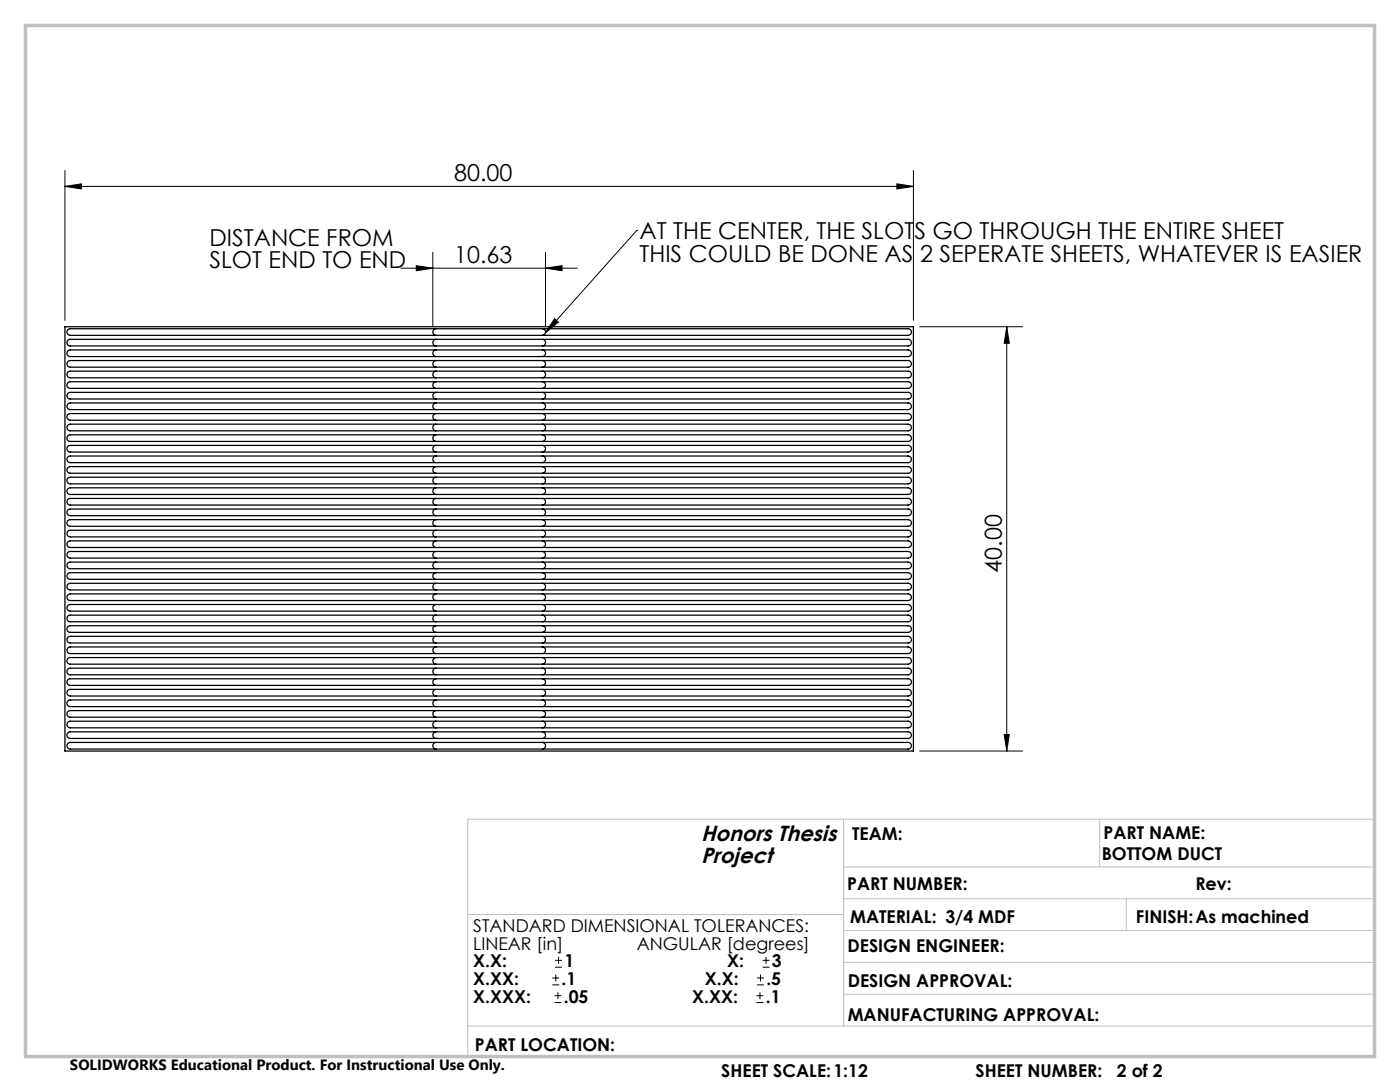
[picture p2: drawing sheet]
<svg xmlns="http://www.w3.org/2000/svg" width="279mm" height="216mm" viewBox="0 0 279 216" stroke-linecap="round" stroke-linejoin="round" font-family="sans-serif">
<g fill="none" stroke="#000" stroke-width=".25">
<path d="M13 65.2h169.3v84.7h-169.3zM13.6 65.7l.4-.1h167.2a.66 .66 0 0 1 .7 .7 .66 .66 0 0 1-.7 .6h-167.2a.66 .66 0 0 1-.6-.4 .66 .66 0 0 1 .2-.8zM13.6 67.9l.4-.2h167.2a.66 .66 0 0 1 .7 .7 .66 .66 0 0 1-.7 .6h-167.2a.66 .66 0 0 1-.6-.4 .66 .66 0 0 1 .2-.7zM13.6 70l.4-.2h167.2a.66 .66 0 0 1 .7 .7 .66 .66 0 0 1-.7 .6h-167.2a.66 .66 0 0 1-.6-.4 .66 .66 0 0 1 .2-.7zM13.6 72.1l.4-.2h167.2a.66 .66 0 0 1 .7 .7 .66 .66 0 0 1-.7 .7h-167.2a.66 .66 0 0 1-.6-.5 .66 .66 0 0 1 .2-.7zM13.6 74.2l.4-.1h167.2a.66 .66 0 0 1 .7 .6 .66 .66 0 0 1-.7 .7h-167.2a.66 .66 0 0 1-.6-.5 .66 .66 0 0 1 .2-.7zM13.6 76.3l.4-.1h167.2a.66 .66 0 0 1 .7 .6 .66 .66 0 0 1-.7 .7h-167.2a.66 .66 0 0 1-.6-.4 .66 .66 0 0 1 .2-.8zM13.6 78.4l.4-.1h167.2a.66 .66 0 0 1 .7 .7 .66 .66 0 0 1-.7 .6h-167.2a.66 .66 0 0 1-.6-.4 .66 .66 0 0 1 .2-.8zM87 65.6a.66 .66 0 0 0-.6 .7 .66 .66 0 0 0 .6 .6M87 67.7a.66 .66 0 0 0-.6 .7 .66 .66 0 0 0 .6 .6M87 69.8a.66 .66 0 0 0-.6 .7 .66 .66 0 0 0 .6 .6M87 71.9a.66 .66 0 0 0-.6 .7 .66 .66 0 0 0 .6 .7"/>
<path d="M87 74.1a.66 .66 0 0 0-.6 .6 .66 .66 0 0 0 .6 .7M87 76.2a.66 .66 0 0 0-.6 .6 .66 .66 0 0 0 .6 .7M87 78.3a.66 .66 0 0 0-.6 .7 .66 .66 0 0 0 .6 .6M108.2 71.9a.66 .66 0 0 1 .7 .7 .66 .66 0 0 1-.7 .7M108.2 76.2a.66 .66 0 0 1 .7 .6 .66 .66 0 0 1-.7 .7M108.2 69.8a.66 .66 0 0 1 .7 .7 .66 .66 0 0 1-.7 .6M108.2 67.7a.66 .66 0 0 1 .7 .7 .66 .66 0 0 1-.7 .6M108.2 74.1a.66 .66 0 0 1 .7 .6 .66 .66 0 0 1-.7 .7M108.2 78.3a.66 .66 0 0 1 .7 .7 .66 .66 0 0 1-.7 .6M108.2 65.6a.66 .66 0 0 1 .7 .7 .66 .66 0 0 1-.7 .6M13.6 80.6l.4-.2h167.2a.66 .66 0 0 1 .7 .7 .66 .66 0 0 1-.7 .6h-167.2a.66 .66 0 0 1-.6-.4 .66 .66 0 0 1 .2-.7zM13.6 82.7l.4-.2h167.2a.66 .66 0 0 1 .7 .7 .66 .66 0 0 1-.7 .6h-167.2a.66 .66 0 0 1-.6-.4 .66 .66 0 0 1 .2-.7z"/>
<path d="M13.6 84.8l.4-.2h167.2a.66 .66 0 0 1 .7 .7 .66 .66 0 0 1-.7 .7h-167.2a.66 .66 0 0 1-.6-.5 .66 .66 0 0 1 .2-.7zM13.6 86.9l.4-.1h167.2a.66 .66 0 0 1 .7 .6 .66 .66 0 0 1-.7 .7h-167.2a.66 .66 0 0 1-.6-.5 .66 .66 0 0 1 .2-.7zM13.6 89l.4-.1h167.2a.66 .66 0 0 1 .7 .6 .66 .66 0 0 1-.7 .7h-167.2a.66 .66 0 0 1-.6-.4 .66 .66 0 0 1 .2-.8zM13.6 91.1l.4-.1h167.2a.66 .66 0 0 1 .7 .7 .66 .66 0 0 1-.7 .6h-167.2a.66 .66 0 0 1-.6-.4 .66 .66 0 0 1 .2-.8zM13.6 93.3l.4-.2h167.2a.66 .66 0 0 1 .7 .7 .66 .66 0 0 1-.7 .6h-167.2a.66 .66 0 0 1-.6-.4 .66 .66 0 0 1 .2-.7zM13.6 95.4l.4-.2h167.2a.66 .66 0 0 1 .7 .7 .66 .66 0 0 1-.7 .6h-167.2a.66 .66 0 0 1-.6-.4 .66 .66 0 0 1 .2-.7zM13.6 97.5l.4-.2h167.2a.66 .66 0 0 1 .7 .7 .66 .66 0 0 1-.7 .7h-167.2a.66 .66 0 0 1-.6-.5 .66 .66 0 0 1 .2-.7zM13.6 99.6l.4-.1h167.2a.66 .66 0 0 1 .7 .6 .66 .66 0 0 1-.7 .7h-167.2a.66 .66 0 0 1-.6-.5 .66 .66 0 0 1 .2-.7zM87 80.4a.66 .66 0 0 0-.6 .7 .66 .66 0 0 0 .6 .6M87 82.5a.66 .66 0 0 0-.6 .7 .66 .66 0 0 0 .6 .6M87 84.6a.66 .66 0 0 0-.6 .7 .66 .66 0 0 0 .6 .7M87 86.8a.66 .66 0 0 0-.6 .6 .66 .66 0 0 0 .6 .7"/>
<path d="M87 88.9a.66 .66 0 0 0-.6 .6 .66 .66 0 0 0 .6 .7M87 91a.66 .66 0 0 0-.6 .7 .66 .66 0 0 0 .6 .6M87 93.1a.66 .66 0 0 0-.6 .7 .66 .66 0 0 0 .6 .6M87 95.2a.66 .66 0 0 0-.6 .7 .66 .66 0 0 0 .6 .6M87 97.3a.66 .66 0 0 0-.6 .7 .66 .66 0 0 0 .6 .7M87 99.5a.66 .66 0 0 0-.6 .6 .66 .66 0 0 0 .6 .7M108.2 80.4a.66 .66 0 0 1 .7 .7 .66 .66 0 0 1-.7 .6M108.2 91a.66 .66 0 0 1 .7 .7 .66 .66 0 0 1-.7 .6M108.2 82.5a.66 .66 0 0 1 .7 .7 .66 .66 0 0 1-.7 .6M108.2 86.8a.66 .66 0 0 1 .7 .6 .66 .66 0 0 1-.7 .7M108.2 93.1a.66 .66 0 0 1 .7 .7 .66 .66 0 0 1-.7 .6M108.2 97.3a.66 .66 0 0 1 .7 .7 .66 .66 0 0 1-.7 .7"/>
<path d="M108.2 84.6a.66 .66 0 0 1 .7 .7 .66 .66 0 0 1-.7 .7M108.2 88.9a.66 .66 0 0 1 .7 .6 .66 .66 0 0 1-.7 .7M108.2 95.2a.66 .66 0 0 1 .7 .7 .66 .66 0 0 1-.7 .6M108.2 99.5a.66 .66 0 0 1 .7 .6 .66 .66 0 0 1-.7 .7M13.5 112.4l.5-.2h167.2a.66 .66 0 0 1 .7 .6 .66 .66 0 0 1-.7 .7h-167.2a.66 .66 0 0 1-.6-.4 .66 .66 0 0 1 .1-.7zM13.5 114.5l.5-.2h167.2a.66 .66 0 0 1 .7 .6 .66 .66 0 0 1-.7 .7h-167.2a.66 .66 0 0 1-.6-.4 .66 .66 0 0 1 .1-.7zM13.5 118.8l.5-.3h167.2a.66 .66 0 0 1 .7 .7 .66 .66 0 0 1-.7 .6h-167.2a.66 .66 0 0 1-.6-.3 .66 .66 0 0 1 .1-.7zM13.5 116.6l.5-.2h167.2a.66 .66 0 0 1 .7 .7 .66 .66 0 0 1-.7 .6h-167.2a.66 .66 0 0 1-.6-.4 .66 .66 0 0 1 .1-.7zM13.6 101.7l.4-.1h167.2a.66 .66 0 0 1 .7 .6 .66 .66 0 0 1-.7 .7h-167.2a.66 .66 0 0 1-.6-.4 .66 .66 0 0 1 .2-.8zM13.6 103.8l.4-.1h167.2a.66 .66 0 0 1 .7 .7 .66 .66 0 0 1-.7 .6h-167.2a.66 .66 0 0 1-.6-.4 .66 .66 0 0 1 .2-.8zM13.6 106l.4-.2h167.2a.66 .66 0 0 1 .7 .7 .66 .66 0 0 1-.7 .6h-167.2a.66 .66 0 0 1-.6-.4 .66 .66 0 0 1 .2-.7zM13.6 108.1l.4-.2h167.2a.66 .66 0 0 1 .7 .7 .66 .66 0 0 1-.7 .6h-167.2a.66 .66 0 0 1-.6-.4 .66 .66 0 0 1 .2-.7z"/>
<path d="M13.6 110.2l.4-.2h167.2a.66 .66 0 0 1 .7 .7 .66 .66 0 0 1-.7 .7h-167.2a.66 .66 0 0 1-.6-.5 .66 .66 0 0 1 .2-.7zM87 114.3a.66 .66 0 0 0-.6 .6 .66 .66 0 0 0 .6 .7M87 116.4a.66 .66 0 0 0-.6 .7 .66 .66 0 0 0 .6 .6M87 118.5a.66 .66 0 0 0-.6 .7 .66 .66 0 0 0 .6 .6M87 101.6a.66 .66 0 0 0-.6 .6 .66 .66 0 0 0 .6 .7M87 103.7a.66 .66 0 0 0-.6 .7 .66 .66 0 0 0 .6 .6M87 105.8a.66 .66 0 0 0-.6 .7 .66 .66 0 0 0 .6 .6M87 107.9a.66 .66 0 0 0-.6 .7 .66 .66 0 0 0 .6 .6M87 110a.66 .66 0 0 0-.6 .7 .66 .66 0 0 0 .6 .7M87 112.2a.66 .66 0 0 0-.6 .6 .66 .66 0 0 0 .6 .7M108.2 101.6a.66 .66 0 0 1 .7 .6 .66 .66 0 0 1-.7 .7M108.2 112.2a.66 .66 0 0 1 .7 .6 .66 .66 0 0 1-.7 .7"/>
<path d="M108.2 103.7a.66 .66 0 0 1 .7 .7 .66 .66 0 0 1-.7 .6M108.2 107.9a.66 .66 0 0 1 .7 .7 .66 .66 0 0 1-.7 .6M108.2 114.3a.66 .66 0 0 1 .7 .6 .66 .66 0 0 1-.7 .7M108.2 118.5a.66 .66 0 0 1 .7 .7 .66 .66 0 0 1-.7 .6M108.2 105.8a.66 .66 0 0 1 .7 .7 .66 .66 0 0 1-.7 .6M108.2 110a.66 .66 0 0 1 .7 .7 .66 .66 0 0 1-.7 .7M108.2 116.4a.66 .66 0 0 1 .7 .7 .66 .66 0 0 1-.7 .6M13.5 131.5l.5-.3h167.2a.66 .66 0 0 1 .7 .7 .66 .66 0 0 1-.7 .6h-167.2a.66 .66 0 0 1-.6-.3 .66 .66 0 0 1 .1-.7zM13.5 133.6l.5-.3h167.2a.66 .66 0 0 1 .7 .7 .66 .66 0 0 1-.7 .6h-167.2a.66 .66 0 0 1-.6-.3 .66 .66 0 0 1 .1-.7zM13.5 135.7l.5-.3h167.2a.66 .66 0 0 1 .7 .7 .66 .66 0 0 1-.7 .7h-167.2a.66 .66 0 0 1-.6-.4 .66 .66 0 0 1 .1-.7zM13.5 137.8l.5-.2h167.2a.66 .66 0 0 1 .7 .6 .66 .66 0 0 1-.7 .7h-167.2a.66 .66 0 0 1-.6-.4 .66 .66 0 0 1 .1-.7zM13.5 129.3l.5-.2h167.2a.66 .66 0 0 1 .7 .7 .66 .66 0 0 1-.7 .6h-167.2a.66 .66 0 0 1-.6-.4 .66 .66 0 0 1 .1-.7z"/>
<path d="M13.5 127.2l.5-.2h167.2a.66 .66 0 0 1 .7 .6 .66 .66 0 0 1-.7 .7h-167.2a.66 .66 0 0 1-.6-.4 .66 .66 0 0 1 .1-.7zM13.5 125.1l.5-.2h167.2a.66 .66 0 0 1 .7 .6 .66 .66 0 0 1-.7 .7h-167.2a.66 .66 0 0 1-.6-.4 .66 .66 0 0 1 .1-.7zM13.5 123l.5-.3h167.2a.66 .66 0 0 1 .7 .7 .66 .66 0 0 1-.7 .7h-167.2a.66 .66 0 0 1-.6-.4 .66 .66 0 0 1 .1-.7zM13.5 120.9l.5-.3h167.2a.66 .66 0 0 1 .7 .7 .66 .66 0 0 1-.7 .6h-167.2a.66 .66 0 0 1-.6-.3 .66 .66 0 0 1 .1-.7zM13.6 139.8l.4-.1h167.2a.66 .66 0 0 1 .7 .6 .66 .66 0 0 1-.7 .7h-167.2a.66 .66 0 0 1-.6-.4 .66 .66 0 0 1 .2-.8zM87 120.6a.66 .66 0 0 0-.6 .7 .66 .66 0 0 0 .6 .6M87 122.7a.66 .66 0 0 0-.6 .7 .66 .66 0 0 0 .6 .7M87 124.9a.66 .66 0 0 0-.6 .6 .66 .66 0 0 0 .6 .7M87 127a.66 .66 0 0 0-.6 .6 .66 .66 0 0 0 .6 .7M87 129.1a.66 .66 0 0 0-.6 .7 .66 .66 0 0 0 .6 .6M87 131.2a.66 .66 0 0 0-.6 .7 .66 .66 0 0 0 .6 .6M87 133.3a.66 .66 0 0 0-.6 .7 .66 .66 0 0 0 .6 .6"/>
<path d="M87 135.4a.66 .66 0 0 0-.6 .7 .66 .66 0 0 0 .6 .7M87 137.6a.66 .66 0 0 0-.6 .6 .66 .66 0 0 0 .6 .7M87 139.7a.66 .66 0 0 0-.6 .6 .66 .66 0 0 0 .6 .7M108.2 122.7a.66 .66 0 0 1 .7 .7 .66 .66 0 0 1-.7 .7M108.2 133.3a.66 .66 0 0 1 .7 .7 .66 .66 0 0 1-.7 .6M108.2 124.9a.66 .66 0 0 1 .7 .6 .66 .66 0 0 1-.7 .7M108.2 129.1a.66 .66 0 0 1 .7 .7 .66 .66 0 0 1-.7 .6M108.2 135.4a.66 .66 0 0 1 .7 .7 .66 .66 0 0 1-.7 .7M108.2 139.7a.66 .66 0 0 1 .7 .6 .66 .66 0 0 1-.7 .7M108.2 120.6a.66 .66 0 0 1 .7 .7 .66 .66 0 0 1-.7 .6M108.2 127a.66 .66 0 0 1 .7 .6 .66 .66 0 0 1-.7 .7M108.2 131.2a.66 .66 0 0 1 .7 .7 .66 .66 0 0 1-.7 .6"/>
<path d="M108.2 137.6a.66 .66 0 0 1 .7 .6 .66 .66 0 0 1-.7 .7M13.5 142l.5-.2h167.2a.66 .66 0 0 1 .7 .7 .66 .66 0 0 1-.7 .6h-167.2a.66 .66 0 0 1-.6-.4 .66 .66 0 0 1 .1-.7zM13.5 144.2l.5-.3h167.2a.66 .66 0 0 1 .7 .7 .66 .66 0 0 1-.7 .6h-167.2a.66 .66 0 0 1-.6-.3 .66 .66 0 0 1 .1-.7zM13.5 146.3l.5-.3h167.2a.66 .66 0 0 1 .7 .7 .66 .66 0 0 1-.7 .6h-167.2a.66 .66 0 0 1-.6-.3 .66 .66 0 0 1 .1-.7zM13.5 148.4l.5-.3h167.2a.66 .66 0 0 1 .7 .7 .66 .66 0 0 1-.7 .7h-167.2a.66 .66 0 0 1-.6-.4 .66 .66 0 0 1 .1-.7zM87 141.8a.66 .66 0 0 0-.6 .7 .66 .66 0 0 0 .6 .6M87 143.9a.66 .66 0 0 0-.6 .7 .66 .66 0 0 0 .6 .6M87 146a.66 .66 0 0 0-.6 .7 .66 .66 0 0 0 .6 .6M87 148.1a.66 .66 0 0 0-.6 .7 .66 .66 0 0 0 .6 .7M108.2 143.9a.66 .66 0 0 1 .7 .7 .66 .66 0 0 1-.7 .6M108.2 146a.66 .66 0 0 1 .7 .7 .66 .66 0 0 1-.7 .6M108.2 141.8a.66 .66 0 0 1 .7 .7 .66 .66 0 0 1-.7 .6"/>
<path d="M108.2 148.1a.66 .66 0 0 1 .7 .7 .66 .66 0 0 1-.7 .7"/>
</g>
<g fill="none" stroke="#000" stroke-width=".2">
<path d="M13 37.2l3.3-.5v1zM13 34v29.9M13 37.2h169.3M179 36.7l3.3 .5-3.3 .5zM182.3 34v29.9M80 53.5h35.2M83.1 53l3.3 .5-3.3 .5zM86.4 50.3v14.7M108.9 53.5l3.3-.5v1zM108.9 50.3v14.7M127.1 46h.1M127.1 46l-18.2 20.4"/>
<path d="M110.7 63.6l.7 .7-2.5 2.1zM183.6 65.2h20.5M200.9 65.2v84.7M200.9 65.2l.5 3.3h-1zM183.6 149.9h20.5M200.4 146.6h1l-.5 3.3zM110.2 196.5h1.4M110.2 195.2h1.4M110.7 198.7h1.3M110.8 193h1.4M110.8 191.6h1.4M110.9 194.5v1.3"/>
<path d="M111.4 198v1.4M111.5 190.9v1.4M151 198.7h1.3M151.1 196.5h1.4M151.1 195.2h1.4M151.7 198v1.4M151.8 194.5v1.3M152.2 193h1.4M152.2 191.6h1.4M152.9 190.9v1.4M110.7 200h1.3M151 200h1.3"/>
</g>
<path d="M168.4 179.3h105.9M168.4 163.5v41.2M168.4 173h105.9M219.5 163.5v9.5M224.8 179.3v6.4M274.3 163.5h-180.9v47.6M93.4 182.5h75M168.4 185.7h105.9M168.4 192h105.9M168.4 198.4h105.9M93.4 204.7h180.9" fill="none" stroke="#c0c0c0" stroke-width=".2"/>
<path d="M5.1 5.1h269.2v205.7h-269.2z" fill="none" stroke="#c0c0c0" stroke-width=".7"/>
<g fill="#000">
<path d="M110.7 63.6l.7 .7-2.5 2.1z"/>
<path d="M13 37.2l3.3-.5v1zM179 36.7l3.3 .5-3.3 .5z"/>
<path d="M83.1 53l3.3 .5-3.3 .5zM108.9 53.5l3.3-.5v1z"/>
<path d="M200.9 65.2l.5 3.3h-1zM200.4 146.6h1l-.5 3.3z"/>
</g>
<g font-size="4.7">
<text x="90.6" y="36.2">80.00</text>
<text x="127.6" y="47.7">AT THE CENTER, THE SLOTS GO THROUGH THE ENTIRE SHEET</text>
<text x="41.8" y="49">DISTANCE FROM</text>
<text x="41.8" y="53.5">SLOT END TO END</text>
<text x="90.6" y="52.5">10.63</text>
<text x="127.6" y="52.2">THIS COULD BE DONE AS 2 SEPERATE SHEETS, WHATEVER IS EASIER</text>
<text x="199.9" y="114.3" transform="rotate(-90 199.9 114.3)">40.00</text>
</g>
<g font-size="4.4">
<text x="139.9" y="167.9">Honors Thesis</text>
<text x="139.9" y="172.1">Project</text>
</g>
<g font-size="3.5">
<text x="170.1" y="167.6">TEAM:</text>
<text x="220.3" y="167.3">PART NAME:</text>
<text x="219.9" y="171.6">BOTTOM DUCT</text>
<text x="169.1" y="177.6">PART NUMBER:</text>
<text x="238.6" y="177.6">Rev:</text>
<text x="94.4" y="185.9">STANDARD DIMENSIONAL TOLERANCES:</text>
<text x="169.7" y="184.2">MATERIAL: 3/4 MDF</text>
<text x="226.7" y="184.2">FINISH:As machined</text>
<text x="94.4" y="189.5">LINEAR [in]</text>
<text x="127.1" y="189.5">ANGULAR [degrees]</text>
<text x="169.1" y="190">DESIGN ENGINEER:</text>
<text x="94.4" y="196.5">X.XX:</text>
<text x="94.4" y="193">X.X:</text>
<text x="112.1" y="196.5">.1</text>
<text x="112.6" y="193">1</text>
<text x="140.7" y="196.5">X.X:</text>
<text x="145.1" y="193">X:</text>
<text x="152.9" y="196.5">.5</text>
<text x="154" y="193">3</text>
<text x="169.2" y="197">DESIGN APPROVAL:</text>
<text x="94.4" y="200.1">X.XXX:</text>
<text x="112.5" y="200.1">.05</text>
<text x="138.1" y="200.1">X.XX:</text>
<text x="152.8" y="200.1">.1</text>
<text x="169.2" y="203.7">MANUFACTURING APPROVAL:</text>
<text x="94.8" y="209.6">PART LOCATION:</text>
<text x="144" y="215">SHEET SCALE:1:12</text>
<text x="194.7" y="215">SHEET NUMBER:</text>
<text x="222.9" y="215">2 of 2</text>
</g>
<text font-size="3" x="14" y="213.5">SOLIDWORKS Educational Product. For Instructional Use Only.</text>
</svg>
